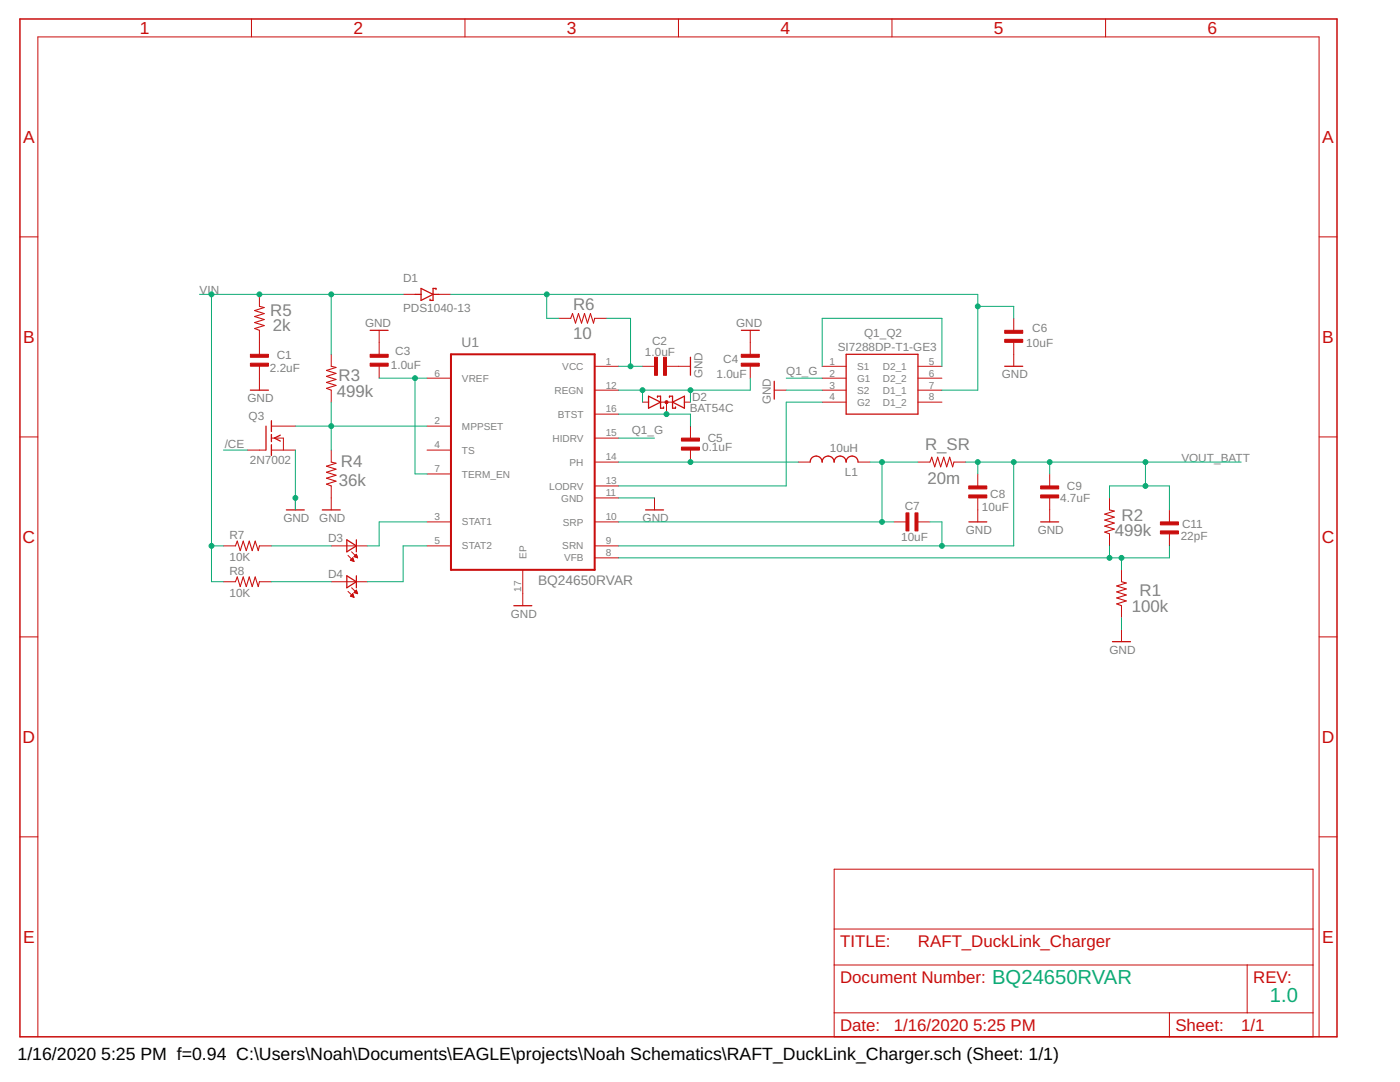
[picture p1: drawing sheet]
<svg xmlns="http://www.w3.org/2000/svg" width="279mm" height="216mm" viewBox="0 0 279 216" stroke-linecap="round" stroke-linejoin="round" font-family="sans-serif">
<path d="M90 70.7h28.7v43h-28.7z" fill="none" stroke="#c90d0c" stroke-width=".4"/>
<g fill="none" stroke="#c90d0c" stroke-width=".2">
<path d="M50.2 3.8v3.6M92.8 3.8v3.6M135.4 3.8v3.6M178 3.8v3.6M220.6 3.8v3.6M4 47.3h3.6M51.8 58.7v2.4M80.5 58.7h2.3M87.6 58.7h2.4M263.2 47.3h3.6M51.8 65.9v4.8M51.8 73.1v4.8"/>
<path d="M66.1 70.7v2.4M66.1 77.9v2.3M75.7 65.9v4.8M75.7 73.1v2.4M85.2 75.5h4.8M111.5 63.5h2.4M118.7 73.1h4.8M118.7 77.9h4.8M118.7 63.5h2.4M128.2 73.1h2.4M133 73.1h4.8M149.7 65.9v4.8"/>
<path d="M149.7 73.1v2.4M154.5 77.9h2.4M164.1 73.1h4.8M164.1 75.5h4.8M164.1 77.9h4.8M183.2 73.1h4.8M183.2 75.5h4.8M183.2 77.9h4.8M202.3 63.5v2.4M202.3 68.3v4.8M4 87.2h3.6M49.4 89.8h3.6"/>
<path d="M54.2 85h4.7M54.2 89.8h4.7M54.2 87.4h2.4v2.4M58.9 99.4v2.3M66.1 89.8v2.4M66.1 97v4.7M85.2 85h4.8M85.2 89.8h4.8M85.2 94.6h4.8M118.7 92.2h4.8M118.7 82.6h4.8M118.7 99.4h4.8"/>
<path d="M118.7 97h4.8M118.7 87.4h4.8M128.2 80.2h1.2M130.6 99.4v2.3M131.8 80.2h2.4M133 80.2v2.4M136.6 80.2h1.2M137.8 85v2.4M137.8 89.8v2.4M159.3 92.2h2.4M164.1 80.2h4.8M171.2 92.2h2.4"/>
<path d="M183.2 92.2h2.4M183.2 80.2h4.8M190.4 92.2h2.3M195.1 94.6v2.4M195.1 99.4v4.7M209.5 94.6v2.4M209.5 99.4v4.7M221.4 99.4v2.3M263.2 87.2h3.6M44.6 108.9h2.4M44.6 116.1h2.4M51.8 108.9h2.4"/>
<path d="M51.8 116.1h2.4M66.1 108.9h7.2M66.1 116.1h7.2M69.4 110.8l.9 .9M69.4 118l.9 .8M69.9 111.8h.7M70 118.9h.6M70 111.7h.5M70.1 118.8h.4M70.1 111.6h.4M70.2 110.1l.8 .9M70.2 117.3l.8 .8"/>
<path d="M70.2 118.7h.3M70.2 119h.4M70.3 111.9h.3M70.3 111.5h.2M70.3 118.6h.1M70.4 111.3h.1M70.4 111.3l.3 .7-.8-.2zM70.4 118.5l.3 .7-.8-.2zM70.4 118.5h.1M70.5 119.1h.1M70.6 112h.1M70.7 111.1l.4-.5 .3 .7z"/>
<path d="M70.7 111h.6M70.7 118.3h.6M70.7 118.2h.5M70.8 111.1h.5M70.8 110.9h.4M70.8 118h.4M70.9 110.8h.3M71 117.9h.2M71 110.7h.2M71.1 118.4h.2M71.1 117.8h.1M71.1 111.2h.2"/>
<path d="M71.1 117.8l.3 .7-.7-.3zM85.2 108.9h4.8M85.2 104.1h4.8M104.3 113.7v7.2M118.7 111.3h4.8M118.7 108.9h4.8M118.7 104.1h4.8M178.4 104.1h2.4M183.2 104.1h2.4M221.4 106.5v2.4M223.8 113.7v2.4M233.4 101.7v2.4"/>
<path d="M233.4 106.5v2.4M4 127.1h3.6M223.8 120.9v2.4M223.8 125.6v2.4M263.2 127.1h3.6M4 167h3.6M166.5 173.4h95.5v33.5h-95.5zM263.2 167h3.6M166.5 192.6h95.5M166.5 185.4h95.5M248.9 192.6v9.5M7.6 206.9v-199.5h255.6v199.5"/>
<path d="M166.5 202.1h95.5M233.4 202.1v4.8"/>
</g>
<g fill="none" stroke="#c90d0c" stroke-width=".25">
<path d="M82.8 58.7h1.2M84 57.6l2.4 1.1-2.4 1.2zM86.4 58.7h1.2M87 57.8v-.2h-.6v2.3h-.6v-.2M50 77.9h3.6M73.9 65.9h3.5M129.4 79.1l2.4 1.1-2.4 1.2zM131.2 79.3v-.2h.6v2.3h.6v-.2M133.6 79.3v-.2h.6v2.3h.6v-.2M137.8 71.3v3.6M148 65.9h3.5M154.5 76.1v3.6"/>
<path d="M168.9 70.7h14.3v11.9h-14.3zM200.5 73.1h3.6M53.1 85v4.8M54.2 83.9v2.2M54.2 86.7v1.4M54.2 88.7v2.2M55.9 86.8l-1.1 .6 1.1 .6M134.2 80.2l2.4-1.1v2.3zM161.7 92.2a1.2 1.2 0 0 1 1.2-1.2 1.2 1.2 0 0 1 1.2 1.2 1.2 1.2 0 0 1 1.2-1.2 1.2 1.2 0 0 1 1.2 1.2 1.2 1.2 0 0 1 1.2-1.2 1.2 1.2 0 0 1 1.2 1.2 1.19 1.19 0 0 1 1.2-1.2 1.19 1.19 0 0 1 1.1 1.2M57.1 101.7h3.6M64.3 101.7h3.6M69.2 107.7l1.9 1.2-1.9 1.2z"/>
<path d="M69.2 114.9l1.9 1.2-1.9 1.2zM71.1 107.7v2.4M71.1 114.9v2.4M128.8 101.7h3.6M193.4 104.1h3.5M207.7 104.1h3.6M102.6 120.9h3.5M222 128h3.6"/>
</g>
<path d="M4 3.8h262.8v203.1h-262.8z" fill="none" stroke="#c90d0c" stroke-width=".3"/>
<path d="M132.8 80h.4v.5h-.4l-.1-.3z" fill-rule="evenodd" fill="#c90d0c" stroke="#c90d0c" stroke-width=".2"/>
<g fill="#c90d0c" stroke="#c90d0c" stroke-width=".2">
<path d="M50 72.5h3.6v.6h-3.6z"/>
<path d="M50 70.7h3.6v.6h-3.6z"/>
<path d="M130.6 71.3h.6v3.6h-.6z"/>
<path d="M132.4 71.3h.6v3.6h-.6z"/>
<path d="M73.9 72.5h3.6v.6h-3.6z"/>
<path d="M73.9 70.7h3.6v.6h-3.6z"/>
<path d="M147.9 72.5h3.6v.6h-3.6z"/>
<path d="M147.9 70.7h3.6v.6h-3.6z"/>
<path d="M136 89.2h3.6v.6h-3.6z"/>
<path d="M136 87.4h3.6v.6h-3.6z"/>
<path d="M200.5 67.7h3.6v.6h-3.6z"/>
<path d="M200.5 65.9h3.6v.6h-3.6z"/>
<path d="M180.8 102.3h.6v3.6h-.6z"/>
<path d="M182.6 102.3h.6v3.6h-.6z"/>
<path d="M193.3 98.8h3.6v.6h-3.6z"/>
<path d="M193.3 97h3.6v.6h-3.6z"/>
<path d="M207.7 98.8h3.6v.6h-3.6z"/>
<path d="M207.7 97h3.6v.6h-3.6z"/>
<path d="M231.6 105.9h3.6v.6h-3.6z"/>
<path d="M231.6 104.1h3.6v.6h-3.6z"/>
</g>
<path d="M51.8 61.1l.9 .3-1.9 .6 1.9 .6-1.9 .6 1.9 .6-1.9 .6 1.9 .6-1.9 .6 1 .3M66.1 73.1l1 .2-1.9 .6 1.9 .6-1.9 .6 1.9 .6-1.9 .6 1.9 .6-1.9 .6 .9 .4M113.9 63.5l.4-.9 .6 1.9 .5-1.9 .7 1.9 .5-1.9 .6 1.9 .6-1.9 .6 1.9 .3-1M66.1 92.2l1 .2-1.9 .6 1.9 .6-1.9 .6 1.9 .6-1.9 .6 1.9 .6-1.9 .6 .9 .4M185.6 92.2l.3-1 .6 2 .6-2 .6 2 .6-2 .6 2 .6-2 .6 2 .3-1M47 108.9l.3-.9 .6 1.9 .6-1.9 .6 1.9 .6-1.9 .6 1.9 .6-1.9 .6 1.9 .3-1M47 116.1l.3-1 .6 2 .6-2 .6 2 .6-2 .6 2 .6-2 .6 2 .3-1M221.4 101.7l1 .3-1.9 .6 1.9 .6-1.9 .6 1.9 .6-1.9 .6 1.9 .6-1.9 .6 .9 .3M223.8 116.1l1 .2-1.9 .6 1.9 .6-1.9 .6 1.9 .6-1.9 .6 1.9 .6-1.9 .6 .9 .4" fill="none" stroke="#c90d0c" stroke-width=".21"/>
<g fill="none" stroke="#0dab76" stroke-width=".2">
<path d="M39.8 58.7h40.7M42.2 58.7v57.4h2.4M66.1 58.7v12M90 58.7h105.1v19.2h-7.1M109.1 58.7v4.8h2.4M75.7 75.5h9.5M82.8 75.5v19.1h2.4M121.1 63.5h4.7v9.6M123.5 73.1h4.7M128.2 77.9v2.3M137.8 77.9v2.3M149.7 75.5v2.4h-26.2"/>
<path d="M156.9 75.5h7.2M156.9 77.9h7.2M164.1 73.1v-9.6h23.9v9.6M195.1 61.1h7.2v2.4M44.6 89.8h4.8M58.9 85h26.3M58.9 89.8v11.9M66.1 80.2v9.6M123.5 99.4h7.1M123.5 82.6h14.3v2.4M123.5 92.2h35.8M123.5 87.4h7.1"/>
<path d="M164.1 80.2h-7.2v16.8h-33.4M173.6 92.2h9.6M176 92.2v11.9M192.7 92.2h55M195.1 92.2v2.4M202.3 92.2v16.7h-78.8M209.5 92.2v2.4M221.4 99.4v-2.4h12v4.7M228.6 92.2v4.8M42.2 108.9h2.4M54.2 108.9h11.9M54.2 116.1h11.9"/>
<path d="M85.2 104.1h-9.5v4.8h-2.4M85.2 108.9h-4.7v7.2h-7.2M123.5 104.1h54.9M185.6 104.1h2.4v4.8M221.4 108.9v2.4M223.8 111.3v2.4M233.4 108.9v2.4h-109.9M223.8 123.3v2.3"/>
</g>
<g fill="#0dab76" stroke="#0dab76" stroke-width=".2">
<circle cx="82.8" cy="75.5" r=".49"/>
<circle cx="66.1" cy="85" r=".49"/>
<circle cx="58.9" cy="99.4" r=".49"/>
<circle cx="125.8" cy="73.1" r=".49"/>
<circle cx="128.2" cy="77.9" r=".49"/>
<circle cx="137.8" cy="77.9" r=".49"/>
<circle cx="133" cy="82.6" r=".49"/>
<circle cx="209.5" cy="92.2" r=".49"/>
<circle cx="202.3" cy="92.2" r=".49"/>
<circle cx="228.6" cy="97" r=".49"/>
<circle cx="228.6" cy="92.2" r=".49"/>
<circle cx="195.1" cy="92.2" r=".49"/>
<circle cx="188" cy="108.9" r=".49"/>
<circle cx="221.4" cy="111.3" r=".49"/>
<circle cx="223.8" cy="111.3" r=".49"/>
<circle cx="176" cy="92.2" r=".49"/>
<circle cx="176" cy="104.1" r=".49"/>
<circle cx="195.1" cy="61.1" r=".49"/>
<circle cx="109.1" cy="58.7" r=".49"/>
<circle cx="42.2" cy="58.7" r=".49"/>
<circle cx="42.2" cy="108.9" r=".49"/>
<circle cx="66.1" cy="58.7" r=".49"/>
<circle cx="51.8" cy="58.7" r=".49"/>
<circle cx="137.8" cy="92.2" r=".49"/>
</g>
<g font-size="4" fill="#0dab76">
<text x="198" y="196.4">BQ24650RVAR</text>
<text x="253.4" y="200">1.0</text>
</g>
<g font-size="3.5" fill="#c90d0c">
<text x="27.9" y="6.8">1</text>
<text x="70.5" y="6.8">2</text>
<text x="113.1" y="6.8">3</text>
<text x="155.8" y="6.8">4</text>
<text x="198.4" y="6.8">5</text>
<text x="241" y="6.8">6</text>
<text x="4.6" y="28.5">A</text>
<text x="263.9" y="28.5">A</text>
<text x="4.6" y="68.5">B</text>
<text x="263.9" y="68.5">B</text>
<text x="4.5" y="108.4">C</text>
<text x="263.8" y="108.4">C</text>
<text x="4.5" y="148.3">D</text>
<text x="263.8" y="148.3">D</text>
<text x="4.6" y="188.2">E</text>
<text x="263.9" y="188.2">E</text>
</g>
<g font-size="3.5">
<text x="3.5" y="211.4">1/16/2020</text>
<text x="20.2" y="211.4">5:25 PM f=0.94 C:\Users\Noah\Documents\EAGLE\projects\Noah Schematics\RAFT_DuckLink_Charger.sch (Sheet: 1/1)</text>
</g>
<g font-size="3.4" fill="#808080">
<text x="53.9" y="63">R5</text>
<text x="114.4" y="61.8">R6</text>
<text x="54.4" y="66.1">2k</text>
<text x="114.4" y="67.6">10</text>
<text x="67.5" y="75.9">R3</text>
<text x="67.2" y="79.3">499k</text>
<text x="184.6" y="89.8">R_SR</text>
<text x="68" y="93.2">R4</text>
<text x="67.6" y="97">36k</text>
<text x="185.1" y="96.5">20m</text>
<text x="222.5" y="107">499k</text>
<text x="223.8" y="103.9">R2</text>
<text x="227.4" y="119">R1</text>
<text x="225.9" y="122.1">100k</text>
</g>
<g font-size="3.4" fill="#c90d0c">
<text x="167.7" y="189">TITLE:</text>
<text x="183.2" y="189">RAFT_DuckLink_Charger</text>
<text x="167.7" y="196.1">Document Number:</text>
<text x="250.1" y="196.1">REV:</text>
<text x="167.7" y="205.7">Date:</text>
<text x="178.4" y="205.7">1/16/2020</text>
<text x="194.2" y="205.7">5:25 PM</text>
<text x="234.6" y="205.7">Sheet:</text>
<text x="247.7" y="205.7">1/1</text>
</g>
<g font-size="2.8" fill="#808080">
<text x="92.1" y="69.3">U1</text>
<text x="107.4" y="116.7">BQ24650RVAR</text>
</g>
<g font-size="2.3" fill="#808080">
<text x="39.8" y="58.7">VIN</text>
<text x="80.4" y="56.4">D1</text>
<text x="72.8" y="65.2">GND</text>
<text x="80.4" y="62.3">PDS1040-13</text>
<text x="146.9" y="65.2">GND</text>
<text x="55.2" y="71.6">C1</text>
<text x="78.9" y="70.9">C3</text>
<text x="128.7" y="70.9">1.0uF</text>
<text x="130.1" y="68.8">C2</text>
<text x="167.2" y="70.1">SI7288DP-T1-GE3</text>
<text x="172.4" y="67.2">Q1_Q2</text>
<text x="204.8" y="69.2">10uF</text>
<text x="206" y="66.1">C6</text>
<text x="53.9" y="74.3">2.2uF</text>
<text x="78" y="73.5">1.0uF</text>
<text x="140.2" y="75.5" transform="rotate(-90 140.2 75.5)">GND</text>
<text x="143" y="75.5">1.0uF</text>
<text x="144.3" y="72.4">C4</text>
<text x="156.9" y="74.8">Q1_G</text>
<text x="199.9" y="75.5">GND</text>
<text x="49.4" y="80.2">GND</text>
<text x="49.6" y="83.8">Q3</text>
<text x="137.7" y="82.3">BAT54C</text>
<text x="138.1" y="80">D2</text>
<text x="153.8" y="80.7" transform="rotate(-90 153.8 80.7)">GND</text>
<text x="44.8" y="89.3">/CE</text>
<text x="126.1" y="86.7">Q1_G</text>
<text x="141.2" y="88.1">C5</text>
<text x="49.9" y="92.7">2N7002</text>
<text x="140.1" y="90">0.1uF</text>
<text x="165.6" y="90.3">10uH</text>
<text x="168.6" y="95.1">L1</text>
<text x="235.8" y="92.2">VOUT_BATT</text>
<text x="180.6" y="101.8">C7</text>
<text x="196" y="102">10uF</text>
<text x="197.6" y="99.4">C8</text>
<text x="211.6" y="100.1">4.7uF</text>
<text x="212.9" y="97.7">C9</text>
<text x="45.8" y="107.5">R7</text>
<text x="56.5" y="104.1">GND</text>
<text x="63.7" y="104.1">GND</text>
<text x="128.2" y="104.1">GND</text>
<text x="179.8" y="108">10uF</text>
<text x="192.8" y="106.5">GND</text>
<text x="207.1" y="106.5">GND</text>
<text x="235.6" y="107.7">22pF</text>
<text x="235.9" y="105.3">C11</text>
<text x="45.8" y="112">10K</text>
<text x="65.5" y="108.2">D3</text>
<text x="45.8" y="119.2">10K</text>
<text x="45.8" y="114.7">R8</text>
<text x="65.5" y="115.4">D4</text>
<text x="102" y="123.3">GND</text>
<text x="221.4" y="130.4">GND</text>
</g>
<g font-size="2" fill="#808080">
<text x="86.7" y="75.1">6</text>
<text x="92.2" y="76.2">VREF</text>
<text x="112.2" y="73.8">VCC</text>
<text x="120.9" y="72.7">1</text>
<text x="120.9" y="77.5">12</text>
<text x="165.5" y="72.7">1</text>
<text x="165.5" y="75.1">2</text>
<text x="165.5" y="77.5">3</text>
<text x="171.1" y="73.8">S1</text>
<text x="171.1" y="76.2">G1</text>
<text x="176.2" y="73.8">D2_1</text>
<text x="176.2" y="76.2">D2_2</text>
<text x="185.4" y="72.7">5</text>
<text x="185.4" y="75.1">6</text>
<text x="185.4" y="77.5">7</text>
<text x="110.7" y="78.6">REGN</text>
<text x="111.3" y="83.4">BTST</text>
<text x="120.9" y="82.3">16</text>
<text x="165.5" y="79.9">4</text>
<text x="171.1" y="78.6">S2</text>
<text x="171.1" y="81">G2</text>
<text x="176.2" y="78.6">D1_1</text>
<text x="176.2" y="81">D1_2</text>
<text x="185.4" y="79.9">8</text>
<text x="86.7" y="84.7">2</text>
<text x="86.7" y="89.5">4</text>
<text x="92.2" y="85.7">MPPSET</text>
<text x="110.3" y="88.1">HIDRV</text>
<text x="120.9" y="87.1">15</text>
<text x="86.7" y="94.2">7</text>
<text x="92.2" y="90.5">TS</text>
<text x="92.2" y="95.3">TERM_EN</text>
<text x="113.7" y="92.9">PH</text>
<text x="120.9" y="91.9">14</text>
<text x="109.6" y="97.7">LODRV</text>
<text x="112" y="100.1">GND</text>
<text x="120.9" y="99">11</text>
<text x="120.9" y="96.6">13</text>
<text x="86.7" y="103.8">3</text>
<text x="92.2" y="104.9">STAT1</text>
<text x="112.4" y="104.9">SRP</text>
<text x="120.9" y="103.8">10</text>
<text x="86.7" y="108.6">5</text>
<text x="92.2" y="109.6">STAT2</text>
<text x="105.1" y="111.5" transform="rotate(-90 105.1 111.5)">EP</text>
<text x="112.2" y="109.6">SRN</text>
<text x="112.6" y="112">VFB</text>
<text x="120.9" y="111">8</text>
<text x="120.9" y="108.6">9</text>
<text x="104" y="118.1" transform="rotate(-90 104 118.1)">17</text>
</g>
</svg>
